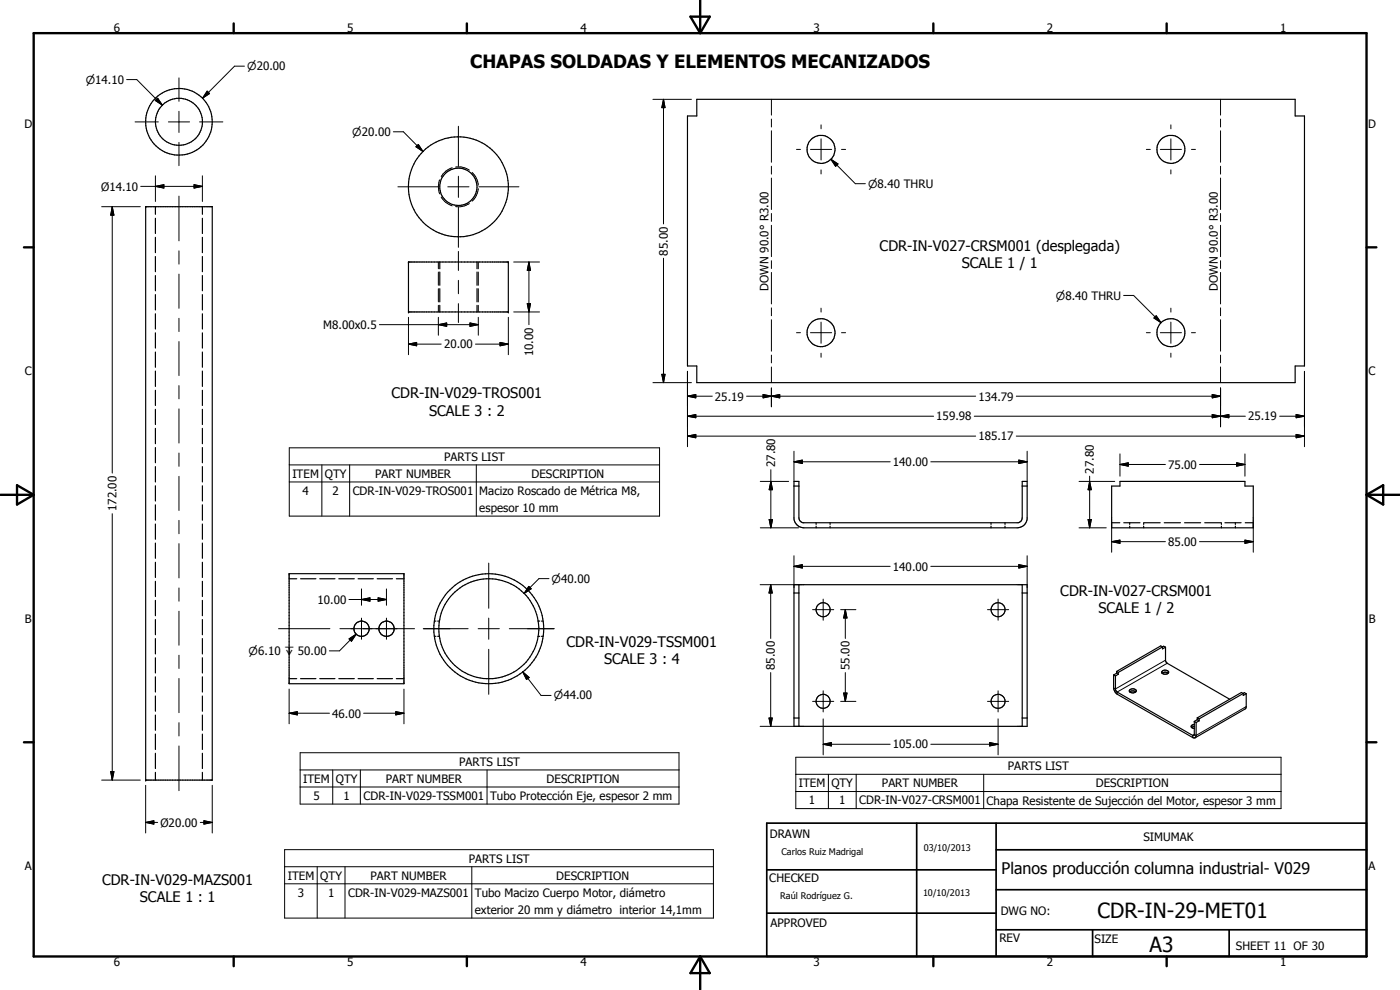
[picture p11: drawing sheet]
<svg xmlns="http://www.w3.org/2000/svg" width="420mm" height="297mm" viewBox="0 0 420 297" stroke-linecap="round" stroke-linejoin="round" font-family="sans-serif">
<g fill="none" stroke="#000" stroke-width=".35">
<path d="M209.1 29.8h179.6v5h2.8v75h-2.8v5h-179.6v-5h-2.8v-75h2.8zM43.7 62h20v172.1h-20zM46.6 62v2.3M46.6 65.5v4.6M46.6 71.2v4.6M46.6 77v4.5M60.7 62v2.3M60.7 65.5v4.6M60.7 71.2v4.6M60.7 77v4.5M122.6 78.6h30v15h-30zM132 78.6v2"/>
<path d="M143.2 78.6v2M46.6 82.7v4.5M46.6 88.4v4.6M46.6 94.1v4.6M46.6 99.9v4.5M60.7 82.7v4.5M60.7 88.4v4.6M60.7 94.1v4.6M60.7 99.9v4.5M132 81.6v4M132 86.6v4M132 91.6v2"/>
<path d="M143.2 81.6v4M143.2 86.6v4M143.2 91.6v2M46.6 105.6v4.6M46.6 111.3v4.7M46.6 117.1v4.6M60.7 105.6v4.6M60.7 111.3v4.7M60.7 117.1v4.6M46.6 122.8v4.6M46.6 128.5v4.6M46.6 134.3v4.6"/>
<path d="M46.6 140v4.6M60.7 122.8v4.6M60.7 128.5v4.6M60.7 134.3v4.6M60.7 140v4.6M46.6 145.8v4.5M46.6 151.5v4.6M46.6 157.2v4.6M60.7 145.8v4.5M60.7 151.5v4.6M60.7 157.2v4.6M238.3 144.4h1.5v11l.2 .8 1 .6h64.6l.9-.6 .3-.8v-11h1.5v11.3a3 3 0 0 1-3 2.7h-64.1a3.1 3.1 0 0 1-2.9-2.7z"/>
<path d="M238.3 145.8h1.5M244.9 156.8v.6M244.9 157.9v.5M249.1 156.8v.6M249.1 157.9v.5M297.4 156.8v.6M297.4 157.9v.5M301.6 156.8v.6M301.6 157.9v.5M306.8 145.8h1.5M333.6 145.8h2.5v-1.4h37.5v1.4h2.5v12.6h-42.5zM333.6 156.8h2.5"/>
<path d="M337.3 156.8h4.8M339 156.8v.6M339 157.9v.5M343.2 156.8v.6M343.2 157.9v.5M343.4 156.8h4.8M349.4 156.8h4.9M355.5 156.8h4.8M361.6 156.8h4.8M366.6 156.8v.6M366.6 157.9v.5M367.6 156.8h4.9"/>
<path d="M370.7 156.8v.6M370.7 157.9v.5M373.7 156.8h2.4M46.6 162.9v4.6M46.6 168.7v4.6M46.6 174.4v4.6M60.7 162.9v4.6M60.7 168.7v4.6M60.7 174.4v4.6M86.8 172.1h34.4v33h-34.4zM86.8 173.7h2.3M90.2 173.7h4.6"/>
<path d="M96 173.7h4.5M101.7 173.7h4.6M107.5 173.7h4.5M113.2 173.7h4.6M118.9 173.7h2.3M238.3 175.4h70v42.5h-70zM238.3 177.9h1.5M239.8 175.4v42.5M306.8 175.4v42.5M306.8 177.9h1.5M46.6 180.1v4.6M46.6 185.9v4.6"/>
<path d="M46.6 191.6v4.6M46.6 197.4v4.5M60.7 180.1v4.6M60.7 185.9v4.6M60.7 191.6v4.6M60.7 197.4v4.5M130.3 190.9h.5M130.3 186.4h.5M131.3 190.9h.6M131.3 186.4h.6M161.5 190.9h.5M161.5 186.4h.5"/>
<path d="M162.5 190.9h.5M162.5 186.4h.5M348.9 194.1l.3-.2 .6 .3M348.9 194.1l-.6-.3-13.2 7.7M348.9 194.1v.6l.9-.5M348.9 194.1l-13.3 7.7M349.8 194.2v4l.5 .8 18.8 10.8M46.6 203.1v4.5M46.6 208.8v4.6M46.6 214.5v4.6M60.7 203.1v4.5M60.7 208.8v4.6"/>
<path d="M60.7 214.5v4.6M86.8 203.6h2.3M90.2 203.6h4.6M96 203.6h4.5M101.7 203.6h4.6M107.5 203.6h4.5M113.2 203.6h4.6M118.9 203.6h2.3M238.3 215.4h1.5M306.8 215.4h1.5M334.2 202.5l.6 .3M334.2 202.5l.1 4.4 1 1.4 22.6 13 .8 .1"/>
<path d="M334.8 202.8v4.1l.3 .7 22.9 13.1 .4-.2v-4M335.1 201.5v.5M335.1 202l.5 .3M335.1 201.5l.5 .3M335.1 202l-.9 .5M335.6 201.8v.5M335.6 202.3l-.8 .5M339 207.6l.6-.3h.7l.6 .3M339.1 207a1.18 1.18 0 0 1 1.9 .4 1.21 1.21 0 0 1-2.1-.2zM348.7 201.5a1.16 1.16 0 0 1 2 .3 1.21 1.21 0 0 1-2.1-.2zM348.8 202l.8-.3 1 .3M358.4 216.5l.6 .3"/>
<path d="M358.4 218l-.8 .3M358.4 217.4a.65 .65 0 0 0-.9 .6 .65 .65 0 0 0 .9 .6M359 216.8v3.8l-.3 .8M359.3 215.9l-.9 .6M359.3 215.4l.6 .3M359.3 215.4v.5M359.3 215.9l.6 .4M359.9 216.3l-.9 .5M359.9 215.7v.6M373.1 208.1l.4-.3 .5 .4M373.1 208.1v.6l.9-.5M373.1 208.1l-.5-.3-13.3 7.6"/>
<path d="M373.1 208.1l-13.2 7.6M374 208.2l-.2 4.4-15.1 8.8M46.6 220.3v4.6M46.6 226v4.6M46.6 231.7v2.4M60.7 220.3v4.6M60.7 226v4.6M60.7 231.7v2.4"/>
<circle cx="53.7" cy="36.6" r="10"/>
<circle cx="53.7" cy="36.6" r="7.1"/>
<circle cx="137.5" cy="56.1" r="5.6"/>
<circle cx="137.6" cy="56.1" r="15"/>
<circle cx="246.4" cy="44.8" r="4.2"/>
<circle cx="351.4" cy="44.8" r="4.2"/>
<circle cx="246.4" cy="99.8" r="4.2"/>
<circle cx="351.4" cy="99.8" r="4.2"/>
<circle cx="108.5" cy="188.6" r="2.29"/>
<circle cx="116" cy="188.7" r="2.28"/>
<circle cx="146.7" cy="188.6" r="15"/>
<circle cx="146.7" cy="188.7" r="16.5"/>
<circle cx="247" cy="182.9" r="2.12"/>
<circle cx="299.5" cy="182.9" r="2.1"/>
<circle cx="247" cy="210.4" r="2.12"/>
<circle cx="299.5" cy="210.4" r="2.11"/>
</g>
<g fill="none" stroke="#000" stroke-width=".3">
<path d="M73.4 19.9h-3l-9.6 9.6M38 23.9h3.1l7.6 7.6M40.5 36.6h7M46.6 30.1l.7-.6 1.4 2zM50.5 36.6h6.4M53.7 23.4v7M53.7 33.4v6.4M59.9 36.6h7M62.2 27.3l.7 .8-2.1 1.4zM118.1 39.5h3l5.8 6M137.6 37.9v12M195.9 29.8h11.6"/>
<path d="M199.1 29.8l.5 2.5h-1zM199.1 29.8v37.4M231.5 29.8v4.7M231.5 35.7v2.4M231.5 39.2v9.5M246.4 37.5v1.2M351.4 37.5v1.2M366.3 29.8v4.7M366.3 35.7v2.4M366.3 39.2v9.5M42.2 55.9h18.5M46.6 55.9l2.6-.5v1z"/>
<path d="M46.6 52.7v7.8M53.7 42.7v7M53.7 58.8v13.5M58.2 55.4l2.5 .5-2.5 .5zM60.7 52.7v7.8M119.4 56h12M124.8 44l.7-.7 1.4 2.2zM131.9 54a6 6 0 0 0 0 4.2M132.4 59.1a5.9 5.9 0 0 0 3.3 2.7M134.4 56h6.3M135.7 50.3l-1.9 1.1-1.4 1.6M136.7 50.1h1.6l2.6 1"/>
<path d="M137.6 52.9v6.3M141.7 51.7a5.9 5.9 0 0 1 1.8 3.8M143.5 56.6a5.9 5.9 0 0 1-1.8 3.8M143.7 56h12M231.5 49.9v2.3M231.5 53.4v9.5M239 44.8h1.2M243.2 44.8h6.4M246.4 41.7v6.3M246.4 51v1.2M249.4 47.8l2.1 1.4-.7 .7zM249.4 47.8l7.3 7.3h3"/>
<path d="M252.5 44.8h1.3M344 44.8h1.2M348.2 44.8h6.4M351.4 41.7v6.3M351.4 51v1.2M357.6 44.8h1.2M366.3 49.9v2.3M366.3 53.4v9.5M30.5 62h11.6M33.7 62l.5 2.6h-1zM33.7 62v79.9M53.7 75.3v3.9"/>
<path d="M131.6 78.6v2M137.6 62.2v12M137.6 75.4v5.8M140.9 61.1l-1.4 .7-1.2 .2h-1.6M143.5 78.6v2M154.2 78.6h7.7M158.7 78.6l.5 2.5h-1zM158.7 78.6v18.8M199.1 77.5v37.3M231.5 64.1v2.3M231.5 67.6v9.4M231.5 78.2v2.4"/>
<path d="M366.3 64.1v2.3M366.3 67.6v9.4M366.3 78.2v2.4M53.7 82.3v10.2M53.7 95.5v4M113.9 97.4h29.6M122.6 95.2v11.2M131.6 97.4l2.5-.5v1zM131.6 81.6v4M131.6 86.6v4M131.6 91.6v2M131.6 95.2v5.4"/>
<path d="M137.6 84.1v4M137.6 91.1v5.7M141 96.9l2.5 .5-2.5 .5zM143.5 81.6v4M143.5 86.6v4M143.5 91.6v2M143.5 95.2v5.4M152.6 95.2v11.2M154.2 93.6h7.7M158.2 91.1h1l-.5 2.5zM231.5 81.7v9.5M231.5 92.4v2.3"/>
<path d="M231.5 95.9v9.5M239 99.8h1.2M243.2 99.8h6.4M246.4 92.5v1.1M246.4 96.6v6.4M252.5 99.8h1.3M337.2 88.6h3l8.2 8.2M344 99.8h1.2M346.3 95.4l.7-.7 1.4 2.1zM348.2 99.8h6.4M351.4 92.5v1.1M351.4 96.6v6.4"/>
<path d="M357.6 99.8h1.2M366.3 81.7v9.5M366.3 92.4v2.3M366.3 95.9v9.5M53.7 102.5v10.2M53.7 115.7v4M122.6 103.3l2.4-.6v1.1zM122.6 103.3h9.8M142.7 103.3h9.9M150.1 102.7l2.5 .6-2.5 .5zM195.9 114.8h11.6M198.6 112.3h1l-.5 2.5z"/>
<path d="M206.3 118.9l2.5-.5v1zM206.3 118.9h7.5M206.3 111.4v22.6M224.1 118.9h68.7M229 118.4l2.5 .5-2.5 .5zM229 118.4l5 1v-1l-5 1zM231.5 118.9l2.5-.5v1zM231.5 106.6v2.3M231.5 110.1v4.7M231.5 116.4v5.6M246.4 106v1.2M305 118.9h61.3"/>
<path d="M351.4 106v1.2M363.8 118.4l2.5 .5-2.5 .5zM366.3 106.6v2.3M366.3 110.1v4.7M366.3 116.4v11.7M391.5 111.4v22.6M53.7 122.7v10.2M53.7 135.9v4M86.8 134.4h111.1v20.5h-111.1zM86.8 139.5h111.1M96.6 139.5v15.4M104.9 139.5v15.4"/>
<path d="M142.9 139.5v15.4M206.3 124.9l2.5-.5v.9zM206.3 130.9l2.5-.6v1.1zM206.3 124.9h73.9M206.3 130.9h86.5M238.3 138.6l2.5-.6v1.1zM238.3 138.6h28.9M238.3 135.4v8.9M279.3 138.6h29M292.4 124.9h81.3M305 130.9h86.5M305.8 138l2.5 .6-2.5 .5z"/>
<path d="M308.3 135.4v8.9M336.1 139.4l2.5-.5v1zM336.1 139.4h13.6M336.1 136.2v6.7M360 139.4h13.6M363.8 124.4l2.5 .5-2.5 .4zM366.3 124.9l2.5-.5v.9zM371.1 138.9l2.5 .5-2.5 .5zM373.6 136.2v6.7M384 124.9h7.5M389 130.3l2.5 .6-2.5 .5zM389 124.4l2.5 .5-2.5 .4z"/>
<path d="M33.7 154.1v80M53.7 142.9v10.3M53.7 156.1v4M86.8 144.6h111.1M228.2 144.4h8.5M228.2 158.4h11.5M230.8 155.9h1l-.5 2.5zM231.3 144.4l.5 2.5h-1zM231.3 140.9v17.5M323.8 144.4h10.7M323.8 158.4h8.2M326.5 155.9h1l-.5 2.5z"/>
<path d="M327 144.4l.5 2.5h-1zM327 142.9v15.5M333.6 157v8.7M376.1 157v8.7M53.7 163.1v10.3M53.7 176.4v4M104.7 179.9h11.3M108.5 179.9l2.5-.5v1zM108.5 176.7v4.9M113.5 179.4l2.5 .5-2.5 .5zM116 176.7v4.9M146.7 169v13.5"/>
<path d="M158.7 175.9l.7 .8-2.1 1.4zM164.7 173.6h-3l-4.4 4.5M228.1 175.4h11.6M231.3 175.4l.5 2.5h-1zM231.3 175.4v16.2M238.3 169.9l2.5-.5v1zM238.3 166.8v9.5M238.3 169.9h28.9M247 179.7v6.4M279.3 169.9h29M299.5 179.7v6.4M305.8 169.4l2.5 .5-2.5 .5z"/>
<path d="M308.3 166.8v9.5M333.6 162.5l2.5-.4v.9zM333.6 162.5h16.1M360 162.5h16.1M373.6 162.1l2.5 .4-2.5 .5zM53.7 183.4v10.2M53.7 196.6v4M83.6 188.6h15.4M102 188.6h22.4M104.8 191.7l2.1-1.4-1.4 2.1zM106.9 190.3l-5 5h-3.1M108.5 185.5v6.3"/>
<path d="M116 185.5v6.3M127 188.6h13.5M143.5 188.6h6.3M146.7 185.5v6.3M146.7 194.8v13.5M152.9 188.6h13.5M243.9 182.9h6.3M252.3 182.9h4.6M253.7 182.9l.5 2.5h-1zM253.7 182.9v8.7M296.4 182.9h6.3M349.8 198.1l-15 8.6-.6-.3"/>
<path d="M350.3 199l-15 8.6v.7M53.7 203.6v10.2M53.7 216.8v4M86.8 214l2.4-.5v1zM86.8 206.8v10.4M86.8 214h12.1M109.1 214h12.1M118.8 213.5l2.4 .5-2.4 .5zM121.2 206.8v10.4M156.9 201.6l1.9 1.7-.8 .6zM156.9 201.6l5.5 7.1h3M228.1 217.9h11.6"/>
<path d="M230.8 215.4h1l-.5 2.5zM231.3 201.8v16.1M243.9 210.4h6.3M247 207.3v6.3M247 215.7v10.8M252.3 210.4h4.6M253.2 207.9h1l-.5 2.5zM253.7 201.8v8.6M296.4 210.4h6.3M299.5 207.3v6.3M299.5 215.7v10.8M374 212l-15 8.6-.6-.3-.5 .3v.7"/>
<path d="M30.5 234.1h11.6M33.2 231.5h1l-.5 2.6zM43.7 235.6v14.3M53.7 223.8v13.4M63.7 235.6v14.3M90.1 225.8h113.7v15.5h-113.7zM90.1 231h113.7M90.1 236.1h113.7M99.9 231v10.3M108.2 231v10.3M146.2 231v10.3M238.8 227.2h145.7v15.4h-145.7z"/>
<path d="M238.8 232.3h145.7M238.8 237.5h145.7M247 223.3l2.5-.5v1zM247 223.3h20.2M248.6 232.3v10.3M257 232.3v10.3M279.3 223.3h20.2M295.2 232.3v10.3M297 222.8l2.5 .5-2.5 .5zM43.7 246.8l2.5-.5v1zM43.7 246.8h3.6M60.1 246.8h3.6"/>
<path d="M61.2 246.3l2.5 .5-2.5 .5zM85.4 254.9h128.7v20.6h-128.7zM85.4 260.1h128.7M85.4 265.2h128.7M95.2 260.1v15.4M103.5 260.1v15.4M141.6 260.1v15.4"/>
</g>
<g fill="#000">
<circle cx="43.7" cy="62" r=".18"/>
<circle cx="122.6" cy="78.6" r=".18"/>
<circle cx="152.6" cy="78.6" r=".18"/>
<circle cx="122.6" cy="93.6" r=".18"/>
<circle cx="152.6" cy="93.6" r=".18"/>
<circle cx="43.7" cy="234.1" r=".18"/>
</g>
<g fill="none" stroke="#000" stroke-width=".71">
<path d="M10.1 9.9h400v277.1h-400zM70.1 7v2.9M140.1 7v2.9M207.2 5h5.8l-2.9 4.9zM210.1 0v9.9M280.1 7v2.9M350.1 7v2.9M7.2 74.2h2.9M410.1 74.2h3M.1 148.5h10M5.1 145.6l5 2.9-5 2.9zM410.1 148.5h10"/>
<path d="M410.1 148.5l5-2.9v5.8zM7.2 222.7h2.9M410.1 222.7h3M70.1 287v2.9M140.1 287v2.9M210.1 287v10M210.1 287l2.9 5h-5.8zM280.1 287v2.9M350.1 287v2.9"/>
</g>
<path d="M230.1 247h180v40h-180zM275.1 247v40M298.9 255h111.2M298.9 247v40M230.1 274h68.8M230.1 261h68.8M298.9 279h111.2M298.9 267h111.2M327.9 279v8M368.9 279v8" fill="none" stroke="#000" stroke-width=".51"/>
<g fill="#000">
<path d="M46.6 30.1l.7-.6 1.4 2zM62.2 27.3l.7 .8-2.1 1.4zM199.1 29.8l.5 2.5h-1zM46.6 55.9l2.6-.5v1zM58.2 55.4l2.5 .5-2.5 .5zM124.8 44l.7-.7 1.4 2.2zM249.4 47.8l2.1 1.4-.7 .7zM33.7 62l.5 2.6h-1zM131.6 97.4l2.5-.5v1zM141 96.9l2.5 .5-2.5 .5zM158.2 91.1h1l-.5 2.5zM158.7 78.6l.5 2.5h-1z"/>
<path d="M346.3 95.4l.7-.7 1.4 2.1zM122.6 103.3l2.4-.6v1.1zM150.1 102.7l2.5 .6-2.5 .5zM198.6 112.3h1l-.5 2.5zM206.3 118.9l2.5-.5v1zM229 118.4l2.5 .5-2.5 .5zM231.5 118.9l2.5-.5v1zM363.8 118.4l2.5 .5-2.5 .5zM206.3 124.9l2.5-.5v.9zM206.3 130.9l2.5-.6v1.1zM238.3 138.6l2.5-.6v1.1zM305.8 138l2.5 .6-2.5 .5z"/>
<path d="M336.1 139.4l2.5-.5v1zM363.8 124.4l2.5 .5-2.5 .4zM366.3 124.9l2.5-.5v.9zM371.1 138.9l2.5 .5-2.5 .5zM389 130.3l2.5 .6-2.5 .5zM389 124.4l2.5 .5-2.5 .4zM230.8 155.9h1l-.5 2.5zM231.3 144.4l.5 2.5h-1zM326.5 155.9h1l-.5 2.5zM327 144.4l.5 2.5h-1zM108.5 179.9l2.5-.5v1zM158.7 175.9l.7 .8-2.1 1.4z"/>
<path d="M231.3 175.4l.5 2.5h-1zM238.3 169.9l2.5-.5v1zM305.8 169.4l2.5 .5-2.5 .5zM333.6 162.5l2.5-.4v.9zM373.6 162.1l2.5 .4-2.5 .5zM104.8 191.7l2.1-1.4-1.4 2.1zM113.5 179.4l2.5 .5-2.5 .5zM253.7 182.9l.5 2.5h-1zM86.8 214l2.4-.5v1zM118.8 213.5l2.4 .5-2.4 .5zM156.9 201.6l1.9 1.7-.8 .6zM230.8 215.4h1l-.5 2.5z"/>
<path d="M253.2 207.9h1l-.5 2.5zM33.2 231.5h1l-.5 2.6zM247 223.3l2.5-.5v1zM297 222.8l2.5 .5-2.5 .5zM43.7 246.8l2.5-.5v1zM61.2 246.3l2.5 .5-2.5 .5z"/>
</g>
<g font-size="6.3">
<text x="329.4" y="275.4">CDR-IN-29-MET01</text>
<text x="345" y="285.6">A3</text>
</g>
<text font-size="5.5" x="141.1" y="20.3">CHAPAS SOLDADAS Y ELEMENTOS MECANIZADOS</text>
<text font-size="4.8" x="300.6" y="262.1">Planos producción columna industrial- V029</text>
<g font-size="4.4">
<text x="264" y="75.3">CDR-IN-V027-CRSM001 (desplegada)</text>
<text x="288.6" y="80.5">SCALE 1 / 1</text>
<text x="117.5" y="119.5">CDR-IN-V029-TROS001</text>
<text x="128.8" y="124.7">SCALE 3 : 2</text>
<text x="318.2" y="178.7">CDR-IN-V027-CRSM001</text>
<text x="329.6" y="183.9">SCALE 1 / 2</text>
<text x="170" y="194.1">CDR-IN-V029-TSSM001</text>
<text x="181.3" y="199.3">SCALE 3 : 4</text>
<text x="30.6" y="265.5">CDR-IN-V029-MAZS001</text>
<text x="42" y="270.7">SCALE 1 : 1</text>
</g>
<g font-size="3.5">
<text x="34.2" y="9.6">6</text>
<text x="104.2" y="9.6">5</text>
<text x="174.2" y="9.6">4</text>
<text x="244.2" y="9.6">3</text>
<text x="314.2" y="9.6">2</text>
<text x="384.2" y="9.6">1</text>
<text x="7.3" y="38.4">D</text>
<text x="410.6" y="38.4">D</text>
<text x="30.3" y="57.3">Ø14.10</text>
<text x="200.4" y="76.7" transform="rotate(-90 200.4 76.7)">85.00</text>
<text x="230.7" y="87.3" transform="rotate(-90 230.7 87.3)">DOWN 90.0° R3.00</text>
<text x="365.5" y="87.3" transform="rotate(-90 365.5 87.3)">DOWN 90.0° R3.00</text>
<text x="97" y="98.7">M8.00x0.5</text>
<text x="133.3" y="104.6">20.00</text>
<text x="160" y="106.9" transform="rotate(-90 160 106.9)">10.00</text>
<text x="7.4" y="112.6">C</text>
<text x="410.7" y="112.6">C</text>
<text x="214.6" y="120.2">25.19</text>
<text x="293.6" y="120.2">134.79</text>
<text x="281" y="126.2">159.98</text>
<text x="374.6" y="126.2">25.19</text>
<text x="293.6" y="132.2">185.17</text>
<text x="87.7" y="143.3">ITEM</text>
<text x="97.5" y="143.4">QTY</text>
<text x="112.6" y="143.3">PART NUMBER</text>
<text x="133.3" y="138.2">PARTS LIST</text>
<text x="159.5" y="143.4">DESCRIPTION</text>
<text x="232.6" y="140.2" transform="rotate(-90 232.6 140.2)">27.80</text>
<text x="268" y="139.9">140.00</text>
<text x="328.3" y="142.1" transform="rotate(-90 328.3 142.1)">27.80</text>
<text x="350.6" y="140.7">75.00</text>
<text x="90.8" y="148.5">4</text>
<text x="99.8" y="148.5">2</text>
<text x="105.9" y="148.5">CDR-IN-V029-TROS001</text>
<text x="143.8" y="148.6">Macizo Roscado de Métrica M8,</text>
<text x="35" y="153.3" transform="rotate(-90 35 153.3)">172.00</text>
<text x="143.8" y="153.8">espesor 10 mm</text>
<text x="350.6" y="163.8">85.00</text>
<text x="268" y="171.2">140.00</text>
<text x="95.3" y="181.1">10.00</text>
<text x="7.4" y="186.9">B</text>
<text x="410.8" y="186.9">B</text>
<text x="232.5" y="201" transform="rotate(-90 232.5 201)">85.00</text>
<text x="255" y="201" transform="rotate(-90 255 201)">55.00</text>
<text x="99.7" y="215.3">46.00</text>
<text x="268" y="224.6">105.00</text>
<text x="137.8" y="229.7">PARTS LIST</text>
<text x="302.5" y="231.1">PARTS LIST</text>
<text x="91" y="234.9">ITEM</text>
<text x="94.1" y="240">5</text>
<text x="100.7" y="234.9">QTY</text>
<text x="103.1" y="240">1</text>
<text x="115.8" y="234.9">PART NUMBER</text>
<text x="164" y="234.9">DESCRIPTION</text>
<text x="239.7" y="236.2">ITEM</text>
<text x="249.5" y="236.2">QTY</text>
<text x="264.7" y="236.2">PART NUMBER</text>
<text x="328.9" y="236.2">DESCRIPTION</text>
<text x="109.1" y="240">CDR-IN-V029-TSSM001</text>
<text x="147.1" y="240.2">Tubo Protección Eje, espesor 2 mm</text>
<text x="242.8" y="241.3">1</text>
<text x="251.8" y="241.3">1</text>
<text x="257.8" y="241.3">CDR-IN-V027-CRSM001</text>
<text x="296.1" y="241.5">Chapa Resistente de Sujección del Motor, espesor 3 mm</text>
<text x="48.2" y="248.2">Ø20.00</text>
<text x="231" y="251.5">DRAWN</text>
<text x="343.1" y="252.3">SIMUMAK</text>
<text x="7.4" y="261.1">A</text>
<text x="86.3" y="263.9">ITEM</text>
<text x="96.1" y="263.9">QTY</text>
<text x="111.2" y="263.9">PART NUMBER</text>
<text x="140.7" y="258.8">PARTS LIST</text>
<text x="167" y="263.9">DESCRIPTION</text>
<text x="410.7" y="261.1">A</text>
<text x="89.4" y="269.1">3</text>
<text x="98.5" y="269">1</text>
<text x="104.5" y="269.1">CDR-IN-V029-MAZS001</text>
<text x="142.5" y="269.2">Tubo Macizo Cuerpo Motor, diámetro</text>
<text x="230.9" y="264.6">CHECKED</text>
<text x="142.5" y="274.3">exterior 20 mm y diámetro interior 14,1mm</text>
<text x="300.3" y="274.5">DWG NO:</text>
<text x="231.3" y="278.3">APPROVED</text>
<text x="299.9" y="282.6">REV</text>
<text x="328.5" y="283.1">SIZE</text>
<text x="370.9" y="285.1">SHEET 11 OF 30</text>
<text x="34.2" y="289.9">6</text>
<text x="104.2" y="289.9">5</text>
<text x="174.2" y="289.9">4</text>
<text x="244.2" y="289.9">3</text>
<text x="314.2" y="289.9">2</text>
<text x="384.2" y="289.9">1</text>
</g>
<g font-size="3.3">
<text x="74.2" y="21.1">n20.00</text>
<text x="25.7" y="25.1">n14.10</text>
<text x="105.7" y="40.8">n20.00</text>
<text x="260.5" y="56.4">n8.40 THRU</text>
<text x="316.9" y="90">n8.40 THRU</text>
<text x="165.6" y="174.8">n40.00</text>
<text x="74.6" y="196.6">n6.10 x 50.00</text>
<text x="166.2" y="209.8">n44.00</text>
</g>
<g font-size="2.7">
<text x="234.5" y="256.6">Carlos Ruiz Madrigal</text>
<text x="277.2" y="255.3">03/10/2013</text>
<text x="234.1" y="269.7">Raúl Rodríguez G.</text>
<text x="277" y="268.7">10/10/2013</text>
</g>
</svg>
